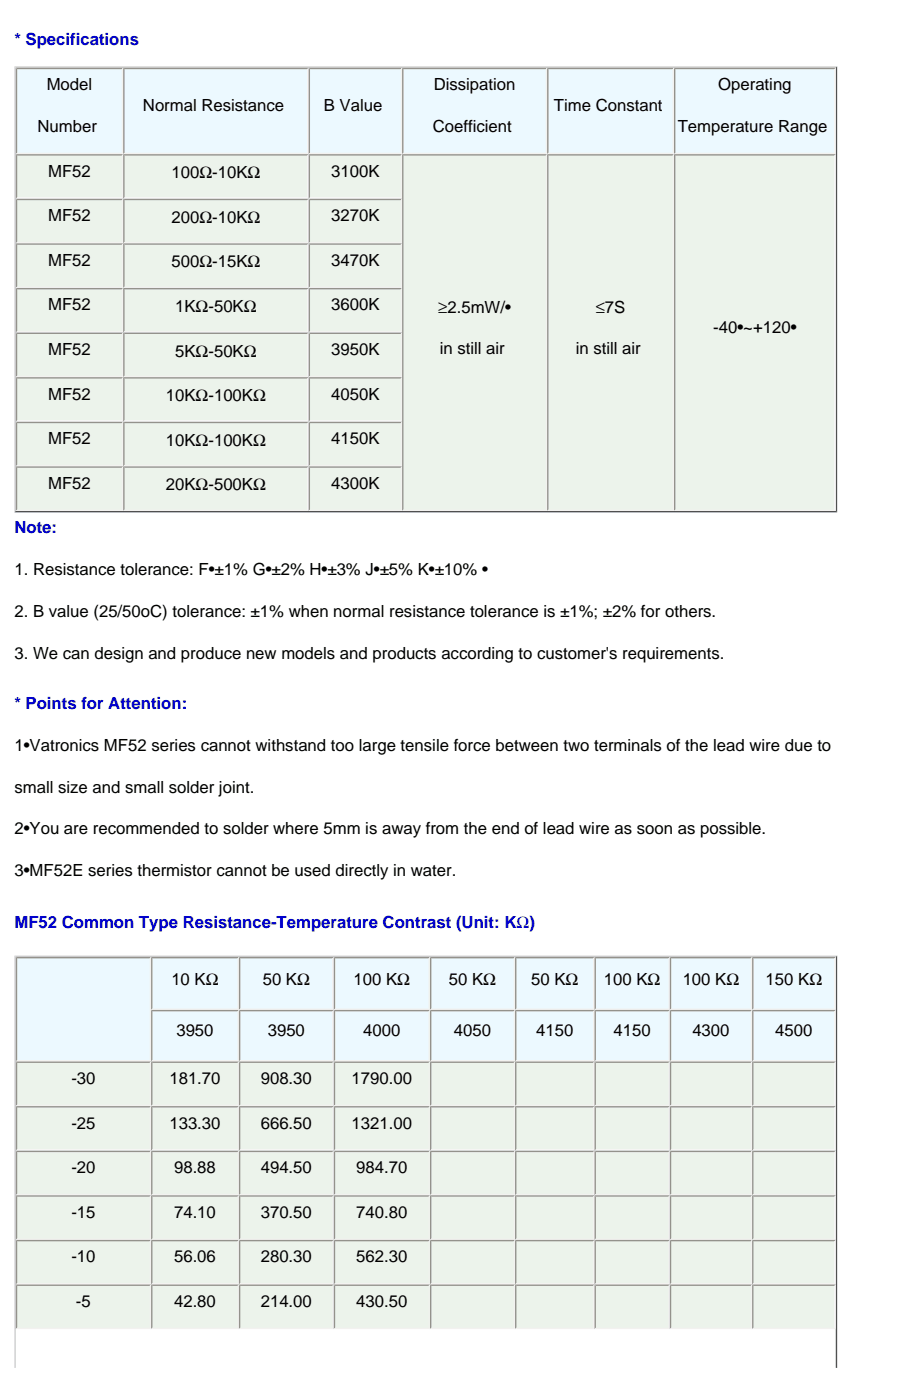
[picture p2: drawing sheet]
<svg xmlns="http://www.w3.org/2000/svg" width="173mm" height="269mm" viewBox="0 0 173 269" stroke-linecap="round" stroke-linejoin="round" font-family="sans-serif">
<path d="M2.8 12.9h158.2M2.9 12.8v85.8" fill="none" stroke="#ccc" stroke-width=".27"/>
<path d="M160.9 12.8v85.8M2.8 98.5h158.2" fill="none" stroke="#505050" stroke-width=".27"/>
<path d="M3.3 13.3h20.1v16.1h-20.1z" fill="#ecf9ff"/>
<path d="M3 13.2h20.7M3.2 13v16.7" fill="none" stroke="#94928c" stroke-width=".27"/>
<path d="M23.6 13v16.7M3 29.5h20.7" fill="none" stroke="#f2f1ef" stroke-width=".27"/>
<path d="M24 13.3h35.1v16.1h-35.1z" fill="#ecf9ff"/>
<path d="M23.7 13.2h35.7M23.8 13v16.7" fill="none" stroke="#94928c" stroke-width=".27"/>
<path d="M59.2 13v16.7M23.7 29.5h35.7" fill="none" stroke="#f2f1ef" stroke-width=".27"/>
<path d="M59.6 13.3h17.5v16.1h-17.5z" fill="#ecf9ff"/>
<path d="M59.4 13.2h17.9M59.5 13v16.7" fill="none" stroke="#94928c" stroke-width=".27"/>
<path d="M77.2 13v16.7M59.4 29.5h17.9" fill="none" stroke="#f2f1ef" stroke-width=".27"/>
<path d="M77.6 13.3h27.4v16.1h-27.4z" fill="#ecf9ff"/>
<path d="M77.3 13.2h27.9M77.5 13v16.7" fill="none" stroke="#94928c" stroke-width=".27"/>
<path d="M105.1 13v16.7M77.3 29.5h27.9" fill="none" stroke="#f2f1ef" stroke-width=".27"/>
<path d="M105.5 13.3h23.9v16.1h-23.9z" fill="#ecf9ff"/>
<path d="M105.2 13.2h24.4M105.4 13v16.7" fill="none" stroke="#94928c" stroke-width=".27"/>
<path d="M129.5 13v16.7M105.2 29.5h24.4" fill="none" stroke="#f2f1ef" stroke-width=".27"/>
<path d="M129.9 13.3h30.6v16.1h-30.6z" fill="#ecf9ff"/>
<path d="M129.6 13.2h31.1M129.8 13v16.7" fill="none" stroke="#94928c" stroke-width=".27"/>
<path d="M160.6 13v16.7M129.6 29.5h31.1" fill="none" stroke="#f2f1ef" stroke-width=".27"/>
<path d="M3.3 29.9h20.1v8.1h-20.1z" fill="#ecf3eb"/>
<path d="M3 29.8h20.7M3.2 29.7v8.6" fill="none" stroke="#94928c" stroke-width=".27"/>
<path d="M3 38.1h20.7M23.6 29.7v8.6" fill="none" stroke="#f2f1ef" stroke-width=".27"/>
<path d="M24 29.9h35.1v8.1h-35.1z" fill="#ecf3eb"/>
<path d="M23.7 29.8h35.7M23.8 29.7v8.6" fill="none" stroke="#94928c" stroke-width=".27"/>
<path d="M23.7 38.1h35.7M59.2 29.7v8.6" fill="none" stroke="#f2f1ef" stroke-width=".27"/>
<path d="M59.6 29.9h17.5v8.1h-17.5z" fill="#ecf3eb"/>
<path d="M59.4 29.8h17.9M59.5 29.7v8.6" fill="none" stroke="#94928c" stroke-width=".27"/>
<path d="M59.4 38.1h17.9M77.2 29.7v8.6" fill="none" stroke="#f2f1ef" stroke-width=".27"/>
<path d="M77.6 29.9h27.4v68.2h-27.4z" fill="#ecf3eb"/>
<path d="M77.3 29.8h27.9M77.5 29.7v68.6" fill="none" stroke="#94928c" stroke-width=".27"/>
<path d="M105.1 29.7v68.6M77.3 98.2h27.9" fill="none" stroke="#f2f1ef" stroke-width=".27"/>
<path d="M105.5 29.9h23.9v68.2h-23.9z" fill="#ecf3eb"/>
<path d="M105.2 29.8h24.4M105.4 29.7v68.6" fill="none" stroke="#94928c" stroke-width=".27"/>
<path d="M129.5 29.7v68.6M105.2 98.2h24.4" fill="none" stroke="#f2f1ef" stroke-width=".27"/>
<path d="M129.9 29.9h30.6v68.2h-30.6z" fill="#ecf3eb"/>
<path d="M129.6 29.8h31.1M129.8 29.7v68.6" fill="none" stroke="#94928c" stroke-width=".27"/>
<path d="M160.6 29.7v68.6M129.6 98.2h31.1" fill="none" stroke="#f2f1ef" stroke-width=".27"/>
<path d="M3.3 38.5h20.1v8.1h-20.1z" fill="#ecf3eb"/>
<path d="M3 38.4h20.7M3.2 38.3v8.5" fill="none" stroke="#94928c" stroke-width=".27"/>
<path d="M23.6 38.3v8.5M3 46.7h20.7" fill="none" stroke="#f2f1ef" stroke-width=".27"/>
<path d="M24 38.5h35.1v8.1h-35.1z" fill="#ecf3eb"/>
<path d="M23.7 38.4h35.7M23.8 38.3v8.5" fill="none" stroke="#94928c" stroke-width=".27"/>
<path d="M59.2 38.3v8.5M23.7 46.7h35.7" fill="none" stroke="#f2f1ef" stroke-width=".27"/>
<path d="M59.6 38.5h17.5v8.1h-17.5z" fill="#ecf3eb"/>
<path d="M59.4 38.4h17.9M59.5 38.3v8.5" fill="none" stroke="#94928c" stroke-width=".27"/>
<path d="M77.2 38.3v8.5M59.4 46.7h17.9" fill="none" stroke="#f2f1ef" stroke-width=".27"/>
<path d="M3.3 47.1h20.1v8h-20.1z" fill="#ecf3eb"/>
<path d="M3 47h20.7M3.2 46.8v8.6" fill="none" stroke="#94928c" stroke-width=".27"/>
<path d="M3 55.3h20.7M23.6 46.8v8.6" fill="none" stroke="#f2f1ef" stroke-width=".27"/>
<path d="M24 47.1h35.1v8h-35.1z" fill="#ecf3eb"/>
<path d="M23.7 47h35.7M23.8 46.8v8.6" fill="none" stroke="#94928c" stroke-width=".27"/>
<path d="M23.7 55.3h35.7M59.2 46.8v8.6" fill="none" stroke="#f2f1ef" stroke-width=".27"/>
<path d="M59.6 47.1h17.5v8h-17.5z" fill="#ecf3eb"/>
<path d="M59.4 47h17.9M59.5 46.8v8.6" fill="none" stroke="#94928c" stroke-width=".27"/>
<path d="M59.4 55.3h17.9M77.2 46.8v8.6" fill="none" stroke="#f2f1ef" stroke-width=".27"/>
<path d="M3.3 55.7h20.1v8h-20.1z" fill="#ecf3eb"/>
<path d="M3 55.5h20.7M3.2 55.4v8.6" fill="none" stroke="#94928c" stroke-width=".27"/>
<path d="M23.6 55.4v8.6M3 63.9h20.7" fill="none" stroke="#f2f1ef" stroke-width=".27"/>
<path d="M24 55.7h35.1v8h-35.1z" fill="#ecf3eb"/>
<path d="M23.7 55.5h35.7M23.8 55.4v8.6" fill="none" stroke="#94928c" stroke-width=".27"/>
<path d="M59.2 55.4v8.6M23.7 63.9h35.7" fill="none" stroke="#f2f1ef" stroke-width=".27"/>
<path d="M59.6 55.7h17.5v8h-17.5z" fill="#ecf3eb"/>
<path d="M59.4 55.5h17.9M59.5 55.4v8.6" fill="none" stroke="#94928c" stroke-width=".27"/>
<path d="M77.2 55.4v8.6M59.4 63.9h17.9" fill="none" stroke="#f2f1ef" stroke-width=".27"/>
<path d="M3.3 64.3h20.1v8h-20.1z" fill="#ecf3eb"/>
<path d="M3 64.1h20.7M3.2 64v8.6" fill="none" stroke="#94928c" stroke-width=".27"/>
<path d="M3 72.4h20.7M23.6 64v8.6" fill="none" stroke="#f2f1ef" stroke-width=".27"/>
<path d="M24 64.3h35.1v8h-35.1z" fill="#ecf3eb"/>
<path d="M23.7 64.1h35.7M23.8 64v8.6" fill="none" stroke="#94928c" stroke-width=".27"/>
<path d="M23.7 72.4h35.7M59.2 64v8.6" fill="none" stroke="#f2f1ef" stroke-width=".27"/>
<path d="M59.6 64.3h17.5v8h-17.5z" fill="#ecf3eb"/>
<path d="M59.4 64.1h17.9M59.5 64v8.6" fill="none" stroke="#94928c" stroke-width=".27"/>
<path d="M59.4 72.4h17.9M77.2 64v8.6" fill="none" stroke="#f2f1ef" stroke-width=".27"/>
<path d="M3.3 72.8h20.1v8.1h-20.1z" fill="#ecf3eb"/>
<path d="M3 72.7h20.7M3.2 72.6v8.6" fill="none" stroke="#94928c" stroke-width=".27"/>
<path d="M23.6 72.6v8.6M3 81h20.7" fill="none" stroke="#f2f1ef" stroke-width=".27"/>
<path d="M24 72.8h35.1v8.1h-35.1z" fill="#ecf3eb"/>
<path d="M23.7 72.7h35.7M23.8 72.6v8.6" fill="none" stroke="#94928c" stroke-width=".27"/>
<path d="M59.2 72.6v8.6M23.7 81h35.7" fill="none" stroke="#f2f1ef" stroke-width=".27"/>
<path d="M59.6 72.8h17.5v8.1h-17.5z" fill="#ecf3eb"/>
<path d="M59.4 72.7h17.9M59.5 72.6v8.6" fill="none" stroke="#94928c" stroke-width=".27"/>
<path d="M77.2 72.6v8.6M59.4 81h17.9" fill="none" stroke="#f2f1ef" stroke-width=".27"/>
<path d="M3.3 81.4h20.1v8.1h-20.1z" fill="#ecf3eb"/>
<path d="M3 81.3h20.7M3.2 81.2v8.5" fill="none" stroke="#94928c" stroke-width=".27"/>
<path d="M3 89.6h20.7M23.6 81.2v8.5" fill="none" stroke="#f2f1ef" stroke-width=".27"/>
<path d="M24 81.4h35.1v8.1h-35.1z" fill="#ecf3eb"/>
<path d="M23.7 81.3h35.7M23.8 81.2v8.5" fill="none" stroke="#94928c" stroke-width=".27"/>
<path d="M23.7 89.6h35.7M59.2 81.2v8.5" fill="none" stroke="#f2f1ef" stroke-width=".27"/>
<path d="M59.6 81.4h17.5v8.1h-17.5z" fill="#ecf3eb"/>
<path d="M59.4 81.3h17.9M59.5 81.2v8.5" fill="none" stroke="#94928c" stroke-width=".27"/>
<path d="M59.4 89.6h17.9M77.2 81.2v8.5" fill="none" stroke="#f2f1ef" stroke-width=".27"/>
<path d="M3.3 90h20.1v8.1h-20.1z" fill="#ecf3eb"/>
<path d="M3 89.9h20.7M3.2 89.7v8.6" fill="none" stroke="#94928c" stroke-width=".27"/>
<path d="M3 98.2h20.7M23.6 89.7v8.6" fill="none" stroke="#f2f1ef" stroke-width=".27"/>
<path d="M24 90h35.1v8.1h-35.1z" fill="#ecf3eb"/>
<path d="M23.7 89.9h35.7M23.8 89.7v8.6" fill="none" stroke="#94928c" stroke-width=".27"/>
<path d="M23.7 98.2h35.7M59.2 89.7v8.6" fill="none" stroke="#f2f1ef" stroke-width=".27"/>
<path d="M59.6 90h17.5v8.1h-17.5z" fill="#ecf3eb"/>
<path d="M59.4 89.9h17.9M59.5 89.7v8.6" fill="none" stroke="#94928c" stroke-width=".27"/>
<path d="M59.4 98.2h17.9M77.2 89.7v8.6" fill="none" stroke="#f2f1ef" stroke-width=".27"/>
<path d="M2.8 184h158.2M2.9 183.9v79.3" fill="none" stroke="#ccc" stroke-width=".27"/>
<path d="M160.9 183.9v79.3" fill="none" stroke="#505050" stroke-width=".27"/>
<path d="M3.3 184.4h25.5v19.6h-25.5z" fill="#ecf9ff"/>
<path d="M3 184.3h26.1M3.2 184.2v20.1" fill="none" stroke="#94928c" stroke-width=".27"/>
<path d="M28.9 184.2v20.1M3 204.1h26.1" fill="none" stroke="#f2f1ef" stroke-width=".27"/>
<path d="M29.3 184.4h16.4v9.7h-16.4z" fill="#ecf9ff"/>
<path d="M29.1 184.3h16.9M29.2 184.2v10.1" fill="none" stroke="#94928c" stroke-width=".27"/>
<path d="M29.1 194.2h16.9M45.8 184.2v10.1" fill="none" stroke="#f2f1ef" stroke-width=".27"/>
<path d="M46.2 184.4h17.7v9.7h-17.7z" fill="#ecf9ff"/>
<path d="M46 184.3h18.2M46.1 184.2v10.1" fill="none" stroke="#94928c" stroke-width=".27"/>
<path d="M46 194.2h18.2M64.1 184.2v10.1" fill="none" stroke="#f2f1ef" stroke-width=".27"/>
<path d="M64.5 184.4h17.9v9.7h-17.9z" fill="#ecf9ff"/>
<path d="M64.2 184.3h18.5M64.3 184.2v10.1" fill="none" stroke="#94928c" stroke-width=".27"/>
<path d="M64.2 194.2h18.5M82.6 184.2v10.1" fill="none" stroke="#f2f1ef" stroke-width=".27"/>
<path d="M83 184.4h15.8v9.7h-15.8z" fill="#ecf9ff"/>
<path d="M82.7 184.3h16.4M82.8 184.2v10.1" fill="none" stroke="#94928c" stroke-width=".27"/>
<path d="M82.7 194.2h16.4M98.9 184.2v10.1" fill="none" stroke="#f2f1ef" stroke-width=".27"/>
<path d="M99.3 184.4h14.8v9.7h-14.8z" fill="#ecf9ff"/>
<path d="M99.1 184.3h15.2M99.2 184.2v10.1" fill="none" stroke="#94928c" stroke-width=".27"/>
<path d="M99.1 194.2h15.2M114.2 184.2v10.1" fill="none" stroke="#f2f1ef" stroke-width=".27"/>
<path d="M114.6 184.4h14v9.7h-14z" fill="#ecf9ff"/>
<path d="M114.3 184.3h14.5M114.5 184.2v10.1" fill="none" stroke="#94928c" stroke-width=".27"/>
<path d="M114.3 194.2h14.5M128.7 184.2v10.1" fill="none" stroke="#f2f1ef" stroke-width=".27"/>
<path d="M129.1 184.4h15.3v9.7h-15.3z" fill="#ecf9ff"/>
<path d="M128.8 184.3h15.8M129 184.2v10.1" fill="none" stroke="#94928c" stroke-width=".27"/>
<path d="M128.8 194.2h15.8M144.5 184.2v10.1" fill="none" stroke="#f2f1ef" stroke-width=".27"/>
<path d="M144.9 184.4h15.6v9.7h-15.6z" fill="#ecf9ff"/>
<path d="M144.6 184.3h16.1M144.8 184.2v10.1" fill="none" stroke="#94928c" stroke-width=".27"/>
<path d="M144.6 194.2h16.1M160.6 184.2v10.1" fill="none" stroke="#f2f1ef" stroke-width=".27"/>
<path d="M29.3 194.6h16.4v9.4h-16.4z" fill="#ecf9ff"/>
<path d="M29.1 194.5h16.9M29.2 194.3v10" fill="none" stroke="#94928c" stroke-width=".27"/>
<path d="M45.8 194.3v10M29.1 204.1h16.9" fill="none" stroke="#f2f1ef" stroke-width=".27"/>
<path d="M46.2 194.6h17.7v9.4h-17.7z" fill="#ecf9ff"/>
<path d="M46 194.5h18.2M46.1 194.3v10" fill="none" stroke="#94928c" stroke-width=".27"/>
<path d="M64.1 194.3v10M46 204.1h18.2" fill="none" stroke="#f2f1ef" stroke-width=".27"/>
<path d="M64.5 194.6h17.9v9.4h-17.9z" fill="#ecf9ff"/>
<path d="M64.2 194.5h18.5M64.3 194.3v10" fill="none" stroke="#94928c" stroke-width=".27"/>
<path d="M82.6 194.3v10M64.2 204.1h18.5" fill="none" stroke="#f2f1ef" stroke-width=".27"/>
<path d="M83 194.6h15.8v9.4h-15.8z" fill="#ecf9ff"/>
<path d="M82.7 194.5h16.4M82.8 194.3v10" fill="none" stroke="#94928c" stroke-width=".27"/>
<path d="M98.9 194.3v10M82.7 204.1h16.4" fill="none" stroke="#f2f1ef" stroke-width=".27"/>
<path d="M99.3 194.6h14.8v9.4h-14.8z" fill="#ecf9ff"/>
<path d="M99.1 194.5h15.2M99.2 194.3v10" fill="none" stroke="#94928c" stroke-width=".27"/>
<path d="M114.2 194.3v10M99.1 204.1h15.2" fill="none" stroke="#f2f1ef" stroke-width=".27"/>
<path d="M114.6 194.6h14v9.4h-14z" fill="#ecf9ff"/>
<path d="M114.3 194.5h14.5M114.5 194.3v10" fill="none" stroke="#94928c" stroke-width=".27"/>
<path d="M128.7 194.3v10M114.3 204.1h14.5" fill="none" stroke="#f2f1ef" stroke-width=".27"/>
<path d="M129.1 194.6h15.3v9.4h-15.3z" fill="#ecf9ff"/>
<path d="M128.8 194.5h15.8M129 194.3v10" fill="none" stroke="#94928c" stroke-width=".27"/>
<path d="M144.5 194.3v10M128.8 204.1h15.8" fill="none" stroke="#f2f1ef" stroke-width=".27"/>
<path d="M144.9 194.6h15.6v9.4h-15.6z" fill="#ecf9ff"/>
<path d="M144.6 194.5h16.1M144.8 194.3v10" fill="none" stroke="#94928c" stroke-width=".27"/>
<path d="M160.6 194.3v10M144.6 204.1h16.1" fill="none" stroke="#f2f1ef" stroke-width=".27"/>
<path d="M3.3 204.5h25.5v8.1h-25.5z" fill="#ecf3eb"/>
<path d="M3 204.4h26.1M3.2 204.3v8.5" fill="none" stroke="#94928c" stroke-width=".27"/>
<path d="M3 212.7h26.1M28.9 204.3v8.5" fill="none" stroke="#f2f1ef" stroke-width=".27"/>
<path d="M29.3 204.5h16.4v8.1h-16.4z" fill="#ecf3eb"/>
<path d="M29.1 204.4h16.9M29.2 204.3v8.5" fill="none" stroke="#94928c" stroke-width=".27"/>
<path d="M29.1 212.7h16.9M45.8 204.3v8.5" fill="none" stroke="#f2f1ef" stroke-width=".27"/>
<path d="M46.2 204.5h17.7v8.1h-17.7z" fill="#ecf3eb"/>
<path d="M46 204.4h18.2M46.1 204.3v8.5" fill="none" stroke="#94928c" stroke-width=".27"/>
<path d="M46 212.7h18.2M64.1 204.3v8.5" fill="none" stroke="#f2f1ef" stroke-width=".27"/>
<path d="M64.5 204.5h17.9v8.1h-17.9z" fill="#ecf3eb"/>
<path d="M64.2 204.4h18.5M64.3 204.3v8.5" fill="none" stroke="#94928c" stroke-width=".27"/>
<path d="M64.2 212.7h18.5M82.6 204.3v8.5" fill="none" stroke="#f2f1ef" stroke-width=".27"/>
<path d="M83 204.5h15.8v8.1h-15.8z" fill="#ecf3eb"/>
<path d="M82.7 204.4h16.4M82.8 204.3v8.5" fill="none" stroke="#94928c" stroke-width=".27"/>
<path d="M82.7 212.7h16.4M98.9 204.3v8.5" fill="none" stroke="#f2f1ef" stroke-width=".27"/>
<path d="M99.3 204.5h14.8v8.1h-14.8z" fill="#ecf3eb"/>
<path d="M99.1 204.4h15.2M99.2 204.3v8.5" fill="none" stroke="#94928c" stroke-width=".27"/>
<path d="M99.1 212.7h15.2M114.2 204.3v8.5" fill="none" stroke="#f2f1ef" stroke-width=".27"/>
<path d="M114.6 204.5h14v8.1h-14z" fill="#ecf3eb"/>
<path d="M114.3 204.4h14.5M114.5 204.3v8.5" fill="none" stroke="#94928c" stroke-width=".27"/>
<path d="M114.3 212.7h14.5M128.7 204.3v8.5" fill="none" stroke="#f2f1ef" stroke-width=".27"/>
<path d="M129.1 204.5h15.3v8.1h-15.3z" fill="#ecf3eb"/>
<path d="M128.8 204.4h15.8M129 204.3v8.5" fill="none" stroke="#94928c" stroke-width=".27"/>
<path d="M128.8 212.7h15.8M144.5 204.3v8.5" fill="none" stroke="#f2f1ef" stroke-width=".27"/>
<path d="M144.9 204.5h15.6v8.1h-15.6z" fill="#ecf3eb"/>
<path d="M144.6 204.4h16.1M144.8 204.3v8.5" fill="none" stroke="#94928c" stroke-width=".27"/>
<path d="M144.6 212.7h16.1M160.6 204.3v8.5" fill="none" stroke="#f2f1ef" stroke-width=".27"/>
<path d="M3.3 213.1h25.5v8.1h-25.5z" fill="#ecf3eb"/>
<path d="M3 213h26.1M3.2 212.8v8.6" fill="none" stroke="#94928c" stroke-width=".27"/>
<path d="M28.9 212.8v8.6M3 221.3h26.1" fill="none" stroke="#f2f1ef" stroke-width=".27"/>
<path d="M29.3 213.1h16.4v8.1h-16.4z" fill="#ecf3eb"/>
<path d="M29.1 213h16.9M29.2 212.8v8.6" fill="none" stroke="#94928c" stroke-width=".27"/>
<path d="M45.8 212.8v8.6M29.1 221.3h16.9" fill="none" stroke="#f2f1ef" stroke-width=".27"/>
<path d="M46.2 213.1h17.7v8.1h-17.7z" fill="#ecf3eb"/>
<path d="M46 213h18.2M46.1 212.8v8.6" fill="none" stroke="#94928c" stroke-width=".27"/>
<path d="M64.1 212.8v8.6M46 221.3h18.2" fill="none" stroke="#f2f1ef" stroke-width=".27"/>
<path d="M64.5 213.1h17.9v8.1h-17.9z" fill="#ecf3eb"/>
<path d="M64.2 213h18.5M64.3 212.8v8.6" fill="none" stroke="#94928c" stroke-width=".27"/>
<path d="M82.6 212.8v8.6M64.2 221.3h18.5" fill="none" stroke="#f2f1ef" stroke-width=".27"/>
<path d="M83 213.1h15.8v8.1h-15.8z" fill="#ecf3eb"/>
<path d="M82.7 213h16.4M82.8 212.8v8.6" fill="none" stroke="#94928c" stroke-width=".27"/>
<path d="M98.9 212.8v8.6M82.7 221.3h16.4" fill="none" stroke="#f2f1ef" stroke-width=".27"/>
<path d="M99.3 213.1h14.8v8.1h-14.8z" fill="#ecf3eb"/>
<path d="M99.1 213h15.2M99.2 212.8v8.6" fill="none" stroke="#94928c" stroke-width=".27"/>
<path d="M114.2 212.8v8.6M99.1 221.3h15.2" fill="none" stroke="#f2f1ef" stroke-width=".27"/>
<path d="M114.6 213.1h14v8.1h-14z" fill="#ecf3eb"/>
<path d="M114.3 213h14.5M114.5 212.8v8.6" fill="none" stroke="#94928c" stroke-width=".27"/>
<path d="M128.7 212.8v8.6M114.3 221.3h14.5" fill="none" stroke="#f2f1ef" stroke-width=".27"/>
<path d="M129.1 213.1h15.3v8.1h-15.3z" fill="#ecf3eb"/>
<path d="M128.8 213h15.8M129 212.8v8.6" fill="none" stroke="#94928c" stroke-width=".27"/>
<path d="M144.5 212.8v8.6M128.8 221.3h15.8" fill="none" stroke="#f2f1ef" stroke-width=".27"/>
<path d="M144.9 213.1h15.6v8.1h-15.6z" fill="#ecf3eb"/>
<path d="M144.6 213h16.1M144.8 212.8v8.6" fill="none" stroke="#94928c" stroke-width=".27"/>
<path d="M160.6 212.8v8.6M144.6 221.3h16.1" fill="none" stroke="#f2f1ef" stroke-width=".27"/>
<path d="M3.3 221.7h25.5v8h-25.5z" fill="#ecf3eb"/>
<path d="M3 221.6h26.1M3.2 221.4v8.6" fill="none" stroke="#94928c" stroke-width=".27"/>
<path d="M3 229.9h26.1M28.9 221.4v8.6" fill="none" stroke="#f2f1ef" stroke-width=".27"/>
<path d="M29.3 221.7h16.4v8h-16.4z" fill="#ecf3eb"/>
<path d="M29.1 221.6h16.9M29.2 221.4v8.6" fill="none" stroke="#94928c" stroke-width=".27"/>
<path d="M29.1 229.9h16.9M45.8 221.4v8.6" fill="none" stroke="#f2f1ef" stroke-width=".27"/>
<path d="M46.2 221.7h17.7v8h-17.7z" fill="#ecf3eb"/>
<path d="M46 221.6h18.2M46.1 221.4v8.6" fill="none" stroke="#94928c" stroke-width=".27"/>
<path d="M46 229.9h18.2M64.1 221.4v8.6" fill="none" stroke="#f2f1ef" stroke-width=".27"/>
<path d="M64.5 221.7h17.9v8h-17.9z" fill="#ecf3eb"/>
<path d="M64.2 221.6h18.5M64.3 221.4v8.6" fill="none" stroke="#94928c" stroke-width=".27"/>
<path d="M64.2 229.9h18.5M82.6 221.4v8.6" fill="none" stroke="#f2f1ef" stroke-width=".27"/>
<path d="M83 221.7h15.8v8h-15.8z" fill="#ecf3eb"/>
<path d="M82.7 221.6h16.4M82.8 221.4v8.6" fill="none" stroke="#94928c" stroke-width=".27"/>
<path d="M82.7 229.9h16.4M98.9 221.4v8.6" fill="none" stroke="#f2f1ef" stroke-width=".27"/>
<path d="M99.3 221.7h14.8v8h-14.8z" fill="#ecf3eb"/>
<path d="M99.1 221.6h15.2M99.2 221.4v8.6" fill="none" stroke="#94928c" stroke-width=".27"/>
<path d="M99.1 229.9h15.2M114.2 221.4v8.6" fill="none" stroke="#f2f1ef" stroke-width=".27"/>
<path d="M114.6 221.7h14v8h-14z" fill="#ecf3eb"/>
<path d="M114.3 221.6h14.5M114.5 221.4v8.6" fill="none" stroke="#94928c" stroke-width=".27"/>
<path d="M114.3 229.9h14.5M128.7 221.4v8.6" fill="none" stroke="#f2f1ef" stroke-width=".27"/>
<path d="M129.1 221.7h15.3v8h-15.3z" fill="#ecf3eb"/>
<path d="M128.8 221.6h15.8M129 221.4v8.6" fill="none" stroke="#94928c" stroke-width=".27"/>
<path d="M128.8 229.9h15.8M144.5 221.4v8.6" fill="none" stroke="#f2f1ef" stroke-width=".27"/>
<path d="M144.9 221.7h15.6v8h-15.6z" fill="#ecf3eb"/>
<path d="M144.6 221.6h16.1M144.8 221.4v8.6" fill="none" stroke="#94928c" stroke-width=".27"/>
<path d="M144.6 229.9h16.1M160.6 221.4v8.6" fill="none" stroke="#f2f1ef" stroke-width=".27"/>
<path d="M3.3 230.3h25.5v8h-25.5z" fill="#ecf3eb"/>
<path d="M3 230.1h26.1M3.2 230v8.6" fill="none" stroke="#94928c" stroke-width=".27"/>
<path d="M3 238.5h26.1M28.9 230v8.6" fill="none" stroke="#f2f1ef" stroke-width=".27"/>
<path d="M29.3 230.3h16.4v8h-16.4z" fill="#ecf3eb"/>
<path d="M29.1 230.1h16.9M29.2 230v8.6" fill="none" stroke="#94928c" stroke-width=".27"/>
<path d="M29.1 238.5h16.9M45.8 230v8.6" fill="none" stroke="#f2f1ef" stroke-width=".27"/>
<path d="M46.2 230.3h17.7v8h-17.7z" fill="#ecf3eb"/>
<path d="M46 230.1h18.2M46.1 230v8.6" fill="none" stroke="#94928c" stroke-width=".27"/>
<path d="M46 238.5h18.2M64.1 230v8.6" fill="none" stroke="#f2f1ef" stroke-width=".27"/>
<path d="M64.5 230.3h17.9v8h-17.9z" fill="#ecf3eb"/>
<path d="M64.2 230.1h18.5M64.3 230v8.6" fill="none" stroke="#94928c" stroke-width=".27"/>
<path d="M64.2 238.5h18.5M82.6 230v8.6" fill="none" stroke="#f2f1ef" stroke-width=".27"/>
<path d="M83 230.3h15.8v8h-15.8z" fill="#ecf3eb"/>
<path d="M82.7 230.1h16.4M82.8 230v8.6" fill="none" stroke="#94928c" stroke-width=".27"/>
<path d="M82.7 238.5h16.4M98.9 230v8.6" fill="none" stroke="#f2f1ef" stroke-width=".27"/>
<path d="M99.3 230.3h14.8v8h-14.8z" fill="#ecf3eb"/>
<path d="M99.1 230.1h15.2M99.2 230v8.6" fill="none" stroke="#94928c" stroke-width=".27"/>
<path d="M99.1 238.5h15.2M114.2 230v8.6" fill="none" stroke="#f2f1ef" stroke-width=".27"/>
<path d="M114.6 230.3h14v8h-14z" fill="#ecf3eb"/>
<path d="M114.3 230.1h14.5M114.5 230v8.6" fill="none" stroke="#94928c" stroke-width=".27"/>
<path d="M114.3 238.5h14.5M128.7 230v8.6" fill="none" stroke="#f2f1ef" stroke-width=".27"/>
<path d="M129.1 230.3h15.3v8h-15.3z" fill="#ecf3eb"/>
<path d="M128.8 230.1h15.8M129 230v8.6" fill="none" stroke="#94928c" stroke-width=".27"/>
<path d="M128.8 238.5h15.8M144.5 230v8.6" fill="none" stroke="#f2f1ef" stroke-width=".27"/>
<path d="M144.9 230.3h15.6v8h-15.6z" fill="#ecf3eb"/>
<path d="M144.6 230.1h16.1M144.8 230v8.6" fill="none" stroke="#94928c" stroke-width=".27"/>
<path d="M144.6 238.5h16.1M160.6 230v8.6" fill="none" stroke="#f2f1ef" stroke-width=".27"/>
<path d="M3.3 238.9h25.5v8h-25.5z" fill="#ecf3eb"/>
<path d="M3 238.7h26.1M3.2 238.6v8.6" fill="none" stroke="#94928c" stroke-width=".27"/>
<path d="M28.9 238.6v8.6M3 247h26.1" fill="none" stroke="#f2f1ef" stroke-width=".27"/>
<path d="M29.3 238.9h16.4v8h-16.4z" fill="#ecf3eb"/>
<path d="M29.1 238.7h16.9M29.2 238.6v8.6" fill="none" stroke="#94928c" stroke-width=".27"/>
<path d="M45.8 238.6v8.6M29.1 247h16.9" fill="none" stroke="#f2f1ef" stroke-width=".27"/>
<path d="M46.2 238.9h17.7v8h-17.7z" fill="#ecf3eb"/>
<path d="M46 238.7h18.2M46.1 238.6v8.6" fill="none" stroke="#94928c" stroke-width=".27"/>
<path d="M64.1 238.6v8.6M46 247h18.2" fill="none" stroke="#f2f1ef" stroke-width=".27"/>
<path d="M64.5 238.9h17.9v8h-17.9z" fill="#ecf3eb"/>
<path d="M64.2 238.7h18.5M64.3 238.6v8.6" fill="none" stroke="#94928c" stroke-width=".27"/>
<path d="M82.6 238.6v8.6M64.2 247h18.5" fill="none" stroke="#f2f1ef" stroke-width=".27"/>
<path d="M83 238.9h15.8v8h-15.8z" fill="#ecf3eb"/>
<path d="M82.7 238.7h16.4M82.8 238.6v8.6" fill="none" stroke="#94928c" stroke-width=".27"/>
<path d="M98.9 238.6v8.6M82.7 247h16.4" fill="none" stroke="#f2f1ef" stroke-width=".27"/>
<path d="M99.3 238.9h14.8v8h-14.8z" fill="#ecf3eb"/>
<path d="M99.1 238.7h15.2M99.2 238.6v8.6" fill="none" stroke="#94928c" stroke-width=".27"/>
<path d="M114.2 238.6v8.6M99.1 247h15.2" fill="none" stroke="#f2f1ef" stroke-width=".27"/>
<path d="M114.6 238.9h14v8h-14z" fill="#ecf3eb"/>
<path d="M114.3 238.7h14.5M114.5 238.6v8.6" fill="none" stroke="#94928c" stroke-width=".27"/>
<path d="M128.7 238.6v8.6M114.3 247h14.5" fill="none" stroke="#f2f1ef" stroke-width=".27"/>
<path d="M129.1 238.9h15.3v8h-15.3z" fill="#ecf3eb"/>
<path d="M128.8 238.7h15.8M129 238.6v8.6" fill="none" stroke="#94928c" stroke-width=".27"/>
<path d="M144.5 238.6v8.6M128.8 247h15.8" fill="none" stroke="#f2f1ef" stroke-width=".27"/>
<path d="M144.9 238.9h15.6v8h-15.6z" fill="#ecf3eb"/>
<path d="M144.6 238.7h16.1M144.8 238.6v8.6" fill="none" stroke="#94928c" stroke-width=".27"/>
<path d="M160.6 238.6v8.6M144.6 247h16.1" fill="none" stroke="#f2f1ef" stroke-width=".27"/>
<path d="M3.3 247.4h25.5v8.1h-25.5z" fill="#ecf3eb"/>
<path d="M3 247.3h26.1M3.2 247.2v8.6" fill="none" stroke="#94928c" stroke-width=".27"/>
<path d="M3 255.6h26.1M28.9 247.2v8.6" fill="none" stroke="#f2f1ef" stroke-width=".27"/>
<path d="M29.3 247.4h16.4v8.1h-16.4z" fill="#ecf3eb"/>
<path d="M29.1 247.3h16.9M29.2 247.2v8.6" fill="none" stroke="#94928c" stroke-width=".27"/>
<path d="M29.1 255.6h16.9M45.8 247.2v8.6" fill="none" stroke="#f2f1ef" stroke-width=".27"/>
<path d="M46.2 247.4h17.7v8.1h-17.7z" fill="#ecf3eb"/>
<path d="M46 247.3h18.2M46.1 247.2v8.6" fill="none" stroke="#94928c" stroke-width=".27"/>
<path d="M46 255.6h18.2M64.1 247.2v8.6" fill="none" stroke="#f2f1ef" stroke-width=".27"/>
<path d="M64.5 247.4h17.9v8.1h-17.9z" fill="#ecf3eb"/>
<path d="M64.2 247.3h18.5M64.3 247.2v8.6" fill="none" stroke="#94928c" stroke-width=".27"/>
<path d="M64.2 255.6h18.5M82.6 247.2v8.6" fill="none" stroke="#f2f1ef" stroke-width=".27"/>
<path d="M83 247.4h15.8v8.1h-15.8z" fill="#ecf3eb"/>
<path d="M82.7 247.3h16.4M82.8 247.2v8.6" fill="none" stroke="#94928c" stroke-width=".27"/>
<path d="M82.7 255.6h16.4M98.9 247.2v8.6" fill="none" stroke="#f2f1ef" stroke-width=".27"/>
<path d="M99.3 247.4h14.8v8.1h-14.8z" fill="#ecf3eb"/>
<path d="M99.1 247.3h15.2M99.2 247.2v8.6" fill="none" stroke="#94928c" stroke-width=".27"/>
<path d="M99.1 255.6h15.2M114.2 247.2v8.6" fill="none" stroke="#f2f1ef" stroke-width=".27"/>
<path d="M114.6 247.4h14v8.1h-14z" fill="#ecf3eb"/>
<path d="M114.3 247.3h14.5M114.5 247.2v8.6" fill="none" stroke="#94928c" stroke-width=".27"/>
<path d="M114.3 255.6h14.5M128.7 247.2v8.6" fill="none" stroke="#f2f1ef" stroke-width=".27"/>
<path d="M129.1 247.4h15.3v8.1h-15.3z" fill="#ecf3eb"/>
<path d="M128.8 247.3h15.8M129 247.2v8.6" fill="none" stroke="#94928c" stroke-width=".27"/>
<path d="M128.8 255.6h15.8M144.5 247.2v8.6" fill="none" stroke="#f2f1ef" stroke-width=".27"/>
<path d="M144.9 247.4h15.6v8.1h-15.6z" fill="#ecf3eb"/>
<path d="M144.6 247.3h16.1M144.8 247.2v8.6" fill="none" stroke="#94928c" stroke-width=".27"/>
<path d="M144.6 255.6h16.1M160.6 247.2v8.6" fill="none" stroke="#f2f1ef" stroke-width=".27"/>
<g font-size="3.2" fill="#00c">
<text x="2.8" y="8.7">* Specifications</text>
<text x="2.8" y="102.6">Note:</text>
<text x="2.8" y="136.3">* Points for Attention:</text>
<text x="2.8" y="178.5">MF52 Common Type Resistance-Temperature Contrast (Unit: KΩ)</text>
</g>
<g font-size="3.2">
<text x="9" y="17.4">Model</text>
<text x="83.4" y="17.4">Dissipation</text>
<text x="138.1" y="17.4">Operating</text>
<text x="27.5" y="21.4">Normal Resistance</text>
<text x="62.3" y="21.4">B Value</text>
<text x="106.5" y="21.4">Time Constant</text>
<text x="7.2" y="25.4">Number</text>
<text x="83.2" y="25.4">Coefficient</text>
<text x="130.3" y="25.4">Temperature Range</text>
<text x="9.3" y="34">MF52</text>
<text x="33" y="34.3">100Ω-10KΩ</text>
<text x="63.7" y="34">3100K</text>
<text x="9.3" y="42.6">MF52</text>
<text x="33" y="42.9">200Ω-10KΩ</text>
<text x="63.7" y="42.6">3270K</text>
<text x="9.3" y="51.1">MF52</text>
<text x="33" y="51.4">500Ω-15KΩ</text>
<text x="63.7" y="51.1">3470K</text>
<text x="9.3" y="59.7">MF52</text>
<text x="63.7" y="59.7">3600K</text>
<text x="33.7" y="60">1KΩ-50KΩ</text>
<text x="84.3" y="60.3">≥2.5mW/•</text>
<text x="114.6" y="60.3">≤7S</text>
<text x="137.2" y="64">-40•~+120•</text>
<text x="9.3" y="68.3">MF52</text>
<text x="33.7" y="68.6">5KΩ-50KΩ</text>
<text x="63.7" y="68.3">3950K</text>
<text x="84.6" y="68">in still air</text>
<text x="110.7" y="68">in still air</text>
<text x="9.3" y="76.9">MF52</text>
<text x="31.9" y="77.2">10KΩ-100KΩ</text>
<text x="63.7" y="76.9">4050K</text>
<text x="9.3" y="85.5">MF52</text>
<text x="31.9" y="85.8">10KΩ-100KΩ</text>
<text x="63.7" y="85.5">4150K</text>
<text x="9.3" y="94.1">MF52</text>
<text x="31.9" y="94.4">20KΩ-500KΩ</text>
<text x="63.7" y="94.1">4300K</text>
<text x="2.8" y="110.7">1. Resistance tolerance: F•±1% G•±2% H•±3% J•±5% K•±10% •</text>
<text x="2.8" y="118.7">2. B value (25/50oC) tolerance: ±1% when normal resistance tolerance is ±1%; ±2% for others.</text>
<text x="2.8" y="126.8">3. We can design and produce new models and products according to customer's requirements.</text>
<text x="2.8" y="144.5">1•Vatronics MF52 series cannot withstand too large tensile force between two terminals of the lead wire due to</text>
<text x="2.8" y="152.5">small size and small solder joint.</text>
<text x="2.8" y="160.6">2•You are recommended to solder where 5mm is away from the end of lead wire as soon as possible.</text>
<text x="2.8" y="168.6">3•MF52E series thermistor cannot be used directly in water.</text>
<text x="33" y="189.6">10 KΩ</text>
<text x="50.5" y="189.6">50 KΩ</text>
<text x="68" y="189.6">100 KΩ</text>
<text x="86.3" y="189.6">50 KΩ</text>
<text x="102.2" y="189.6">50 KΩ</text>
<text x="116.1" y="189.6">100 KΩ</text>
<text x="131.3" y="189.6">100 KΩ</text>
<text x="147.3" y="189.6">150 KΩ</text>
<text x="33.9" y="199.3">3950</text>
<text x="51.5" y="199.3">3950</text>
<text x="69.9" y="199.3">4000</text>
<text x="87.3" y="199.3">4050</text>
<text x="103.1" y="199.3">4150</text>
<text x="118" y="199.3">4150</text>
<text x="133.2" y="199.3">4300</text>
<text x="149.1" y="199.3">4500</text>
<text x="13.7" y="208.6">-30</text>
<text x="32.6" y="208.6">181.70</text>
<text x="50.1" y="208.6">908.30</text>
<text x="67.6" y="208.6">1790.00</text>
<text x="13.7" y="217.2">-25</text>
<text x="32.6" y="217.2">133.30</text>
<text x="50.1" y="217.2">666.50</text>
<text x="67.6" y="217.2">1321.00</text>
<text x="13.7" y="225.7">-20</text>
<text x="33.5" y="225.7">98.88</text>
<text x="50.1" y="225.7">494.50</text>
<text x="68.5" y="225.7">984.70</text>
<text x="13.7" y="234.3">-15</text>
<text x="33.5" y="234.3">74.10</text>
<text x="50.1" y="234.3">370.50</text>
<text x="68.5" y="234.3">740.80</text>
<text x="13.7" y="242.9">-10</text>
<text x="33.5" y="242.9">56.06</text>
<text x="50.1" y="242.9">280.30</text>
<text x="68.5" y="242.9">562.30</text>
<text x="14.6" y="251.5">-5</text>
<text x="33.5" y="251.5">42.80</text>
<text x="50.1" y="251.5">214.00</text>
<text x="68.5" y="251.5">430.50</text>
</g>
</svg>
